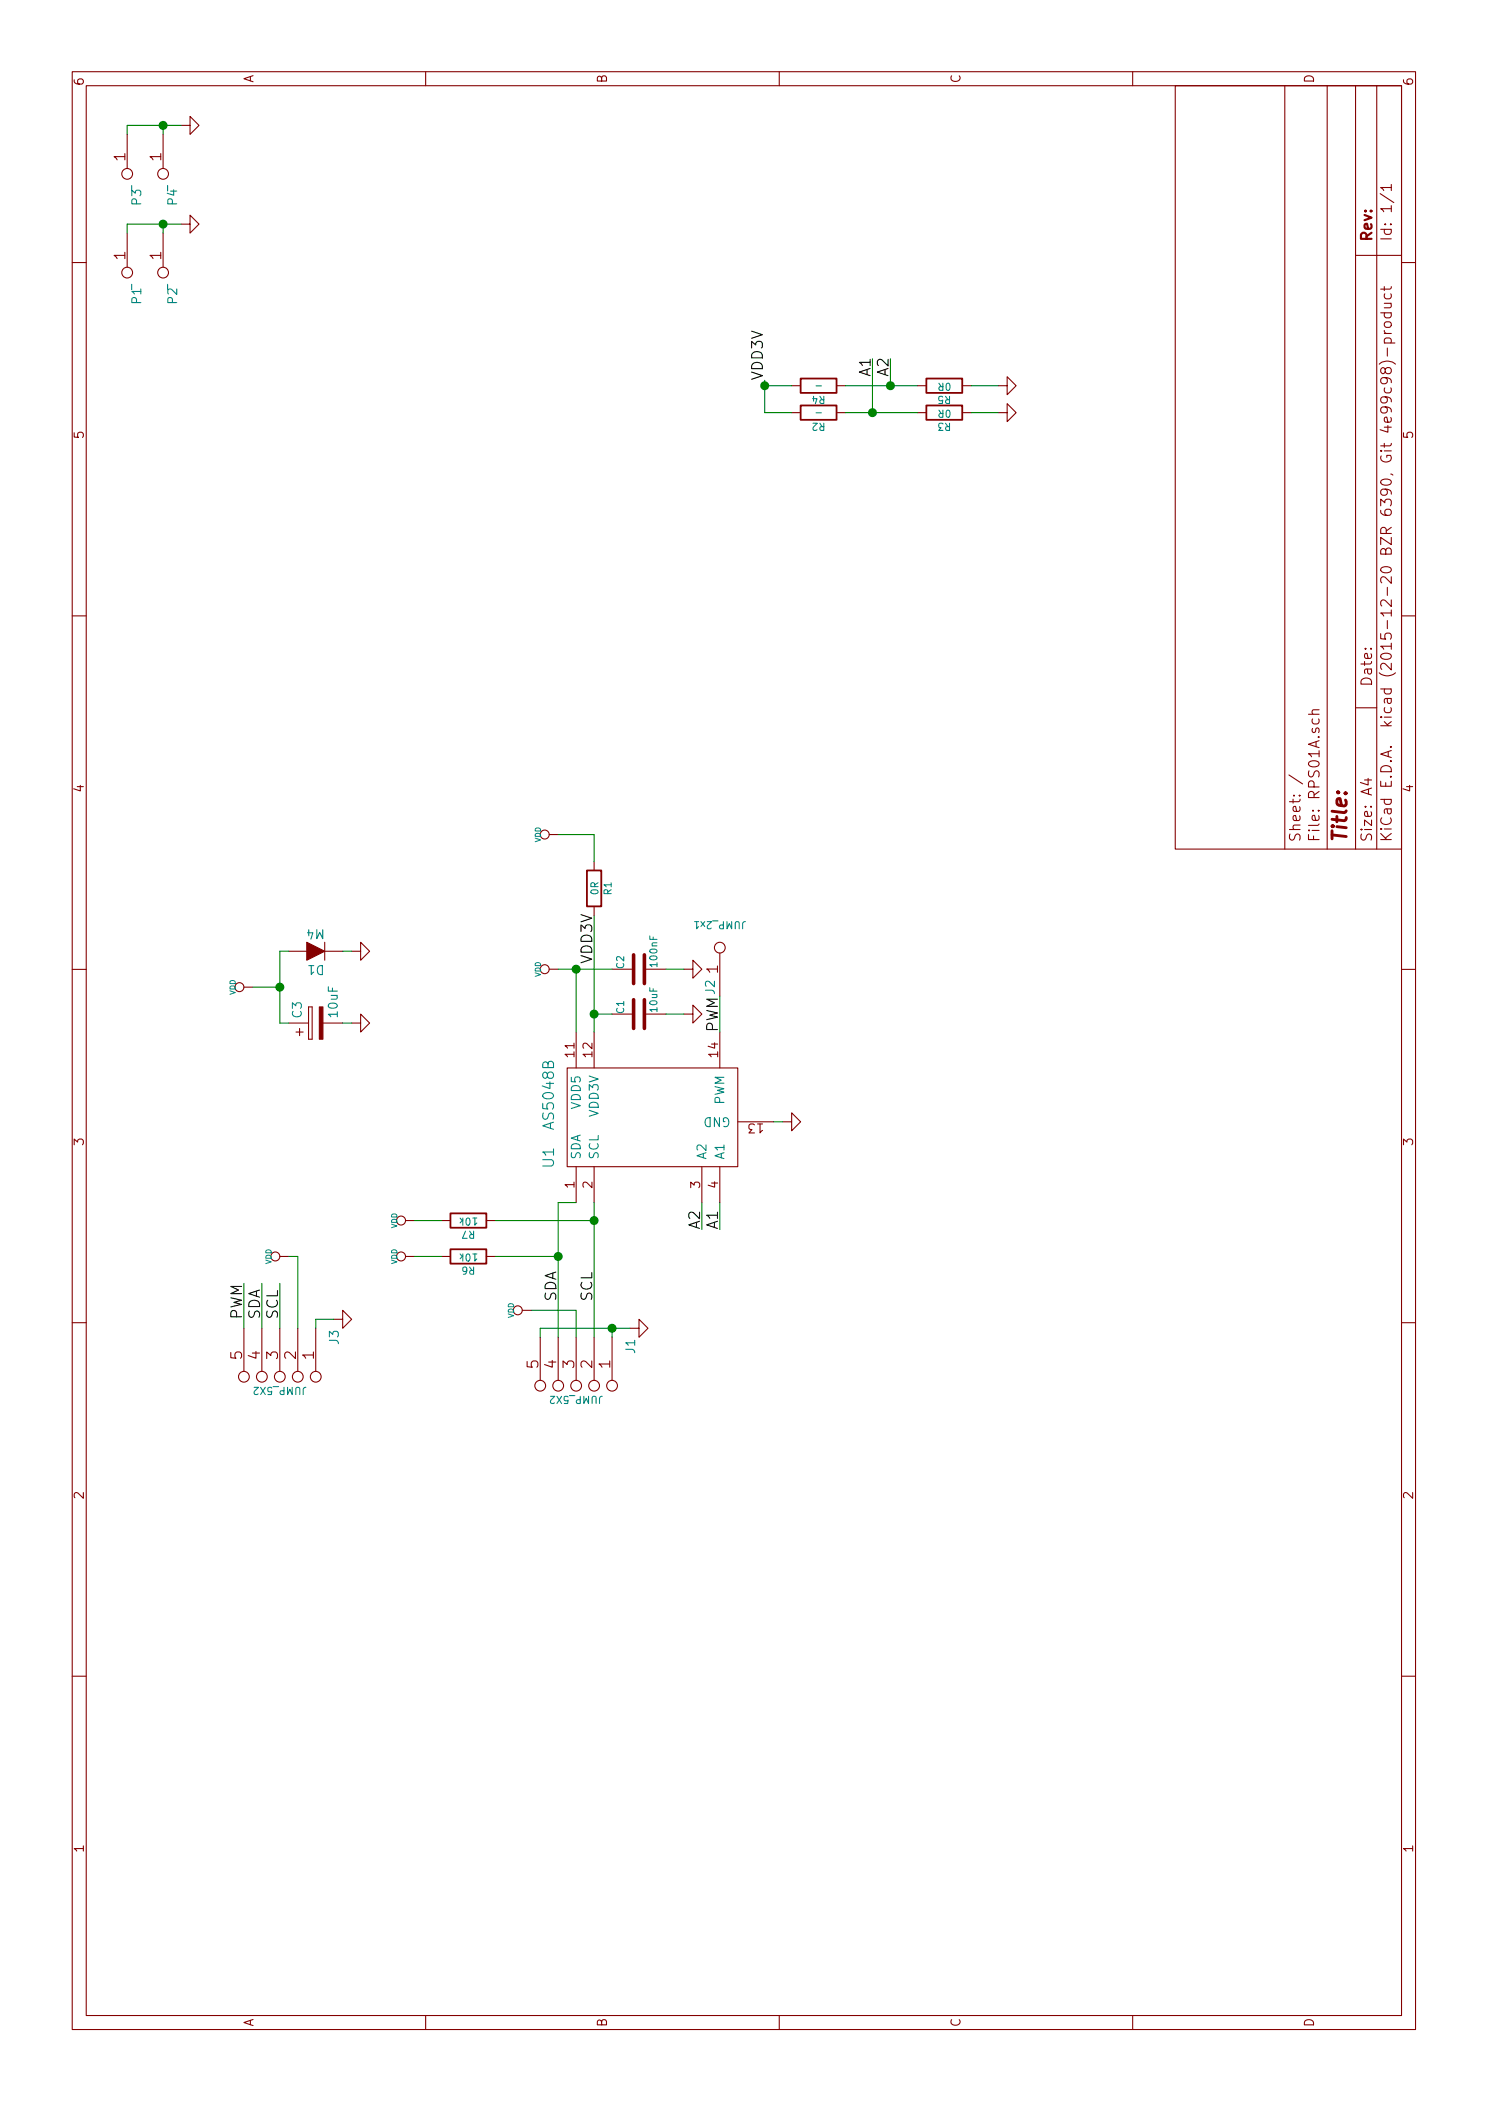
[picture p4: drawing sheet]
<svg xmlns="http://www.w3.org/2000/svg" width="210mm" height="297mm" viewBox="0 0 210 297" stroke-linecap="round" stroke-linejoin="round" font-family="sans-serif">
<g fill="none" stroke="#840000" stroke-width=".15">
<path d="M10.2 10.1h189.8v276.8h-189.8zM12.2 12.1h185.9v272.8h-185.9zM18 19v4.8M23 19v4.8M25.6 17.7h1.3v-1.2l1.2 1.2-1.2 1.3v-1.3M60.2 10.1v2M110.1 10.1v2M160.1 10.1v2M166.1 12.1h32v107.9h-32zM181.6 12.1v107.9M187.6 12.1v107.9M191.6 12.1v107.9"/>
<path d="M194.6 12.1v107.9M10.2 37.1h2M18 33v4.8M23 33v4.8M25.6 31.7h1.3v-1.3l1.2 1.3-1.2 1.3v-1.3M191.6 36.1h6.5M195 27.4l2 1.2M196.6 26.5h-1.5l.5 .4M196.6 26.1v.8M198.1 37.1h1.9M111.9 54.5h1.2M111.9 58.3h1.2"/>
<path d="M118.2 54.5h1.3M118.2 58.3h1.3M129.6 54.5h1.3M129.6 58.3h1.3M136 54.5h1.3M136 58.3h1.3M141.1 58.3h1.2v-1.2l1.3 1.2-1.3 1.3v-1.3M141.1 54.5h1.2v-1.2l1.3 1.2-1.3 1.3v-1.3M194.9 51.5a1.71 1.71 0 0 1 2.3 0M195.1 44.2h1.5M195.6 46.7l.1 .3 .2 .1M195.6 48.5h1.5"/>
<path d="M195.6 47.1h1M195.6 42.9h1M195.6 40.5v.6M195.7 54.8l-.1 .5 .3 .2h.6l.1-.2-.1-.5M195.7 48.5a.48 .48 0 0 1 .1-.6l.1-.1 .6 .1a.48 .48 0 0 1 0 .6M195.7 45.6l.2-.1h.4a.41 .41 0 0 1 .3 .4 .41 .41 0 0 1-.3 .4h-.4a.43 .43 0 0 1-.2-.7zM195.7 44.2l-.1 .5 .3 .2h.6l.1-.2-.1-.5M195.7 41.5l-.1 .5 .3 .2h.6l.1-.2-.1-.5M195.8 56.1l.3 .3v.3l-.3 .3h-.4l-.2-.2-.1-.4 .2-.2a1.19 1.19 0 0 1 1.2 .2l.1 .4M195.8 53.4l.3 .3v.3l-.3 .2h-.4l-.2-.1-.1-.4 .2-.2a1.19 1.19 0 0 1 1.2 .2l.1 .4M195.8 52.2a.48 .48 0 0 1 .7-.2l.1 .2v.3l-.1 .2a.48 .48 0 0 1-.7-.2v-.3l-.2-.2h-.2l-.2 .1-.1 .4 .2 .2 .2 .1 .3-.3M196.1 49.2v1.1"/>
<path d="M196.5 42.9a.38 .38 0 0 1-.1 .6h-.8M196.6 40.5v.2l-.2 .2h-1.3M10.2 87.1h2M198.1 87.1h1.9M77.6 118h1.3M182.2 109.5l1.9 1.3M184.9 101h1.5M185.5 101.6l-.1 .5 .3 .2h.6l.1-.2-.1-.5M186.4 100.3l-.9 .1a.43 .43 0 0 0 .1 .6M191.6 100.1h3M192.8 110.3h1M193.3 110v1l-1-.4"/>
<path d="M10.2 137h2M34.5 139.5h1.2M40.8 134.5h2.6M45.9 133.2v2.5M45.9 134.5h2.5M49.7 134.5h1.3v-1.3l1.2 1.3-1.2 1.2v-1.2M77.6 137h1.3M84 121.8v1.2M84 128.1v1.3M86.5 137h2.8M91.3 137h2.8M96.6 137h1.3v-1.3l1.3 1.3-1.3 1.3v-1.3"/>
<path d="M101.7 134.7v6.1M198.1 137h1.9M40.8 144.6h2.8M41.8 145.9h1M42.3 145.4v1M43.6 146.9h.5zM43.6 142.3v4.6zM43.6 142.3h.5zM44.1 142.3v4.6zM45.6 144.6h2.8M49.7 144.6h1.3v-1.2l1.2 1.2-1.2 1.3v-1.3M80.2 151h24.1v13.9h-24.1z"/>
<path d="M81.4 145.9v5.1M84 145.9v5.1M86.5 143.4h2.8M91.3 143.4h2.8M96.6 143.4h1.3v-1.3l1.3 1.3-1.3 1.2v-1.2M101.7 145.9v5.1M104.3 158.6h5M110.6 158.6h1.3v-1.3l1.2 1.3-1.2 1.2v-1.2M39.5 177.6h1.3M57.3 177.6h1.3M57.3 172.5h1.3M62.4 177.6h1.3"/>
<path d="M62.4 172.5h1.3M68.7 177.6h1.3M68.7 172.5h1.3M81.4 164.9v5.1M84 164.9v5.1M99.2 164.9v5.1M101.7 164.9v5.1M10.2 187h2M34.5 187.8v6.1M37 187.8v6.1M39.5 187.8v6.1M42.1 187.8v6.1"/>
<path d="M44.6 187.8v6.1M47.2 186.5h1.2v-1.3l1.3 1.3-1.3 1.3v-1.3M73.8 185.2h1.3M76.3 189v6.1M78.9 189v6.1M81.4 189v6.1M84 189v6.1M86.5 189v6.1M89 187.8h1.3v-1.3l1.3 1.3-1.3 1.2v-1.2M198.1 187h1.9M10.2 237h2M198.1 237h1.9"/>
<path d="M60.2 284.9v2M110.1 284.9v2M160.1 284.9v2"/>
<circle cx="18" cy="24.6" r=".76"/>
<circle cx="18" cy="38.5" r=".76"/>
<circle cx="23" cy="24.6" r=".76"/>
<circle cx="23" cy="38.5" r=".76"/>
<circle cx="77" cy="118" r=".63"/>
<circle cx="33.8" cy="139.5" r=".63"/>
<circle cx="77" cy="137" r=".63"/>
<circle cx="101.7" cy="134" r=".76"/>
<circle cx="38.9" cy="177.6" r=".63"/>
<circle cx="56.7" cy="172.5" r=".63"/>
<circle cx="56.7" cy="177.6" r=".63"/>
<circle cx="34.5" cy="194.6" r=".76"/>
<circle cx="37" cy="194.6" r=".76"/>
<circle cx="39.5" cy="194.6" r=".76"/>
<circle cx="42.1" cy="194.6" r=".76"/>
<circle cx="44.6" cy="194.6" r=".76"/>
<circle cx="73.2" cy="185.2" r=".63"/>
<circle cx="76.3" cy="195.9" r=".76"/>
<circle cx="78.9" cy="195.9" r=".76"/>
<circle cx="81.4" cy="195.9" r=".76"/>
<circle cx="84" cy="195.9" r=".76"/>
<circle cx="86.5" cy="195.9" r=".76"/>
</g>
<path d="M89.5 135v4M91.1 135v4M89.5 141.3v4.1M91.1 141.3v4.1" fill="none" stroke="#840000" stroke-width=".51"/>
<g fill="none" stroke="#008400" stroke-width=".15">
<path d="M23 17.7v1.3M25.6 17.7h-7.6v1.3M23 31.7v1.3M25.6 31.7h-7.6v1.3M108.1 53.8v4.5h3.8M108.1 54.5h3.8M119.5 58.3h10.1M119.5 54.5h10.1M123.3 50.7v7.6M125.8 50.7v3.8M137.3 58.3h3.8M137.3 54.5h3.8"/>
<path d="M78.9 118h5.1v3.8M35.7 139.5h3.8M40.8 134.5h-1.3v10.1h1.3M48.4 134.5h1.3M78.9 137h7.6M81.4 137v8.9M84 129.4v16.5M94.1 137h2.5M48.4 144.6h1.3M84 143.4h2.5M94.1 143.4h2.5M101.7 140.8v5.1"/>
<path d="M109.3 158.6h1.3M40.8 177.6h1.3v10.2M58.6 177.6h3.8M58.6 172.5h3.8M70 177.6h8.9M70 172.5h14M81.4 170h-2.5v19M84 170v19M99.2 170v3.8M101.7 170v3.8M34.5 181.4v6.4M37 181.4v6.4"/>
<path d="M39.5 181.4v6.4M47.2 186.5h-2.6v1.3M75.1 185.2h6.3v3.8M86.5 187.8v1.2M89 187.8h-12.7v1.2"/>
</g>
<g fill="#008400" stroke="#008400" stroke-width=".25">
<circle cx="84" cy="143.4" r=".51"/>
<circle cx="81.4" cy="137" r=".51"/>
<circle cx="86.5" cy="187.8" r=".51"/>
<circle cx="123.3" cy="58.3" r=".51"/>
<circle cx="125.8" cy="54.5" r=".51"/>
<circle cx="23" cy="31.7" r=".51"/>
<circle cx="23" cy="17.7" r=".51"/>
<circle cx="78.9" cy="177.6" r=".51"/>
<circle cx="84" cy="172.5" r=".51"/>
<circle cx="39.5" cy="139.5" r=".51"/>
<circle cx="108.1" cy="54.5" r=".51"/>
</g>
<path d="M113.1 53.5h5.1v2h-5.1zM113.1 57.3h5.1v2h-5.1zM130.9 57.3h5.1v2h-5.1zM130.9 53.5h5.1v2h-5.1zM82.9 123h2.1v5.1h-2.1zM63.7 176.6h5v2h-5zM63.7 171.5h5v2.1h-5z" fill="none" stroke="#840000" stroke-width=".25"/>
<g fill="#840000" stroke="#840000" stroke-width=".15">
<path d="M45.1 142.3h.5v4.6h-.5z"/>
<path d="M43.4 133.2l2.5 1.3-2.5 1.2z"/>
</g>
<text font-size="2.8" fill="#840000" x="190.3" y="119" transform="rotate(-90 190.3 119)">Title:</text>
<g font-size="2.1" fill="#840000">
<text x="17.7" y="22.8" transform="rotate(-90 17.7 22.8)">1</text>
<text x="22.8" y="22.8" transform="rotate(-90 22.8 22.8)">1</text>
<text x="193.9" y="34.1" transform="rotate(-90 193.9 34.1)">Rev:</text>
<text x="196.7" y="34.1" transform="rotate(-90 196.7 34.1)">Id: 1/1</text>
<text x="17.7" y="36.7" transform="rotate(-90 17.7 36.7)">1</text>
<text x="22.8" y="36.7" transform="rotate(-90 22.8 36.7)">1</text>
<text x="193.9" y="97.1" transform="rotate(-90 193.9 97.1)">Date:</text>
<text x="183.8" y="119" transform="rotate(-90 183.8 119)">Sheet: /</text>
<text x="186.5" y="119" transform="rotate(-90 186.5 119)">File: RPS01A.sch</text>
<text x="193.9" y="119" transform="rotate(-90 193.9 119)">Size: A4</text>
<text x="196.7" y="119" transform="rotate(-90 196.7 119)">KiCad E.D.A. kicad (2015-12-20 BZR 6390, Git 4e99c98)-product</text>
<text x="101.5" y="137.6" transform="rotate(-90 101.5 137.6)">1</text>
<text x="34.2" y="192.2" transform="rotate(-90 34.2 192.2)">5</text>
<text x="36.8" y="192.2" transform="rotate(-90 36.8 192.2)">4</text>
<text x="39.3" y="192.2" transform="rotate(-90 39.3 192.2)">3</text>
<text x="41.8" y="192.2" transform="rotate(-90 41.8 192.2)">2</text>
<text x="44.4" y="192.2" transform="rotate(-90 44.4 192.2)">1</text>
<text x="76.1" y="193.4" transform="rotate(-90 76.1 193.4)">5</text>
<text x="78.6" y="193.4" transform="rotate(-90 78.6 193.4)">4</text>
<text x="81.2" y="193.4" transform="rotate(-90 81.2 193.4)">3</text>
<text x="83.7" y="193.4" transform="rotate(-90 83.7 193.4)">2</text>
<text x="86.2" y="193.4" transform="rotate(-90 86.2 193.4)">1</text>
</g>
<g font-size="2.1">
<text x="107.8" y="53.8" transform="rotate(-90 107.8 53.8)">VDD3V</text>
<text x="123" y="53.3" transform="rotate(-90 123 53.3)">A1</text>
<text x="125.6" y="53.3" transform="rotate(-90 125.6 53.3)">A2</text>
<text x="83.7" y="136.2" transform="rotate(-90 83.7 136.2)">VDD3V</text>
<text x="101.5" y="145.9" transform="rotate(-90 101.5 145.9)">PWM</text>
<text x="98.9" y="173.8" transform="rotate(-90 98.9 173.8)">A2</text>
<text x="101.5" y="173.8" transform="rotate(-90 101.5 173.8)">A1</text>
<text x="78.6" y="184" transform="rotate(-90 78.6 184)">SDA</text>
<text x="83.7" y="184" transform="rotate(-90 83.7 184)">SCL</text>
<text x="34.2" y="186.5" transform="rotate(-90 34.2 186.5)">PWM</text>
<text x="36.8" y="186.5" transform="rotate(-90 36.8 186.5)">SDA</text>
<text x="39.3" y="186.5" transform="rotate(-90 39.3 186.5)">SCL</text>
</g>
<g font-size="2.1" fill="#008484">
<text x="78.3" y="159.4" transform="rotate(-90 78.3 159.4)">AS5048B</text>
<text x="78.3" y="165" transform="rotate(-90 78.3 165)">U1</text>
</g>
<g font-size="1.8" fill="#840000">
<text x="35.8" y="11.8" transform="rotate(-90 35.8 11.8)">A</text>
<text x="85.8" y="11.8" transform="rotate(-90 85.8 11.8)">B</text>
<text x="135.7" y="11.8" transform="rotate(-90 135.7 11.8)">C</text>
<text x="185.7" y="11.8" transform="rotate(-90 185.7 11.8)">D</text>
<text x="11.8" y="12.1" transform="rotate(-90 11.8 12.1)">6</text>
<text x="199.7" y="12.1" transform="rotate(-90 199.7 12.1)">6</text>
<text x="11.8" y="62.1" transform="rotate(-90 11.8 62.1)">5</text>
<text x="199.7" y="62.1" transform="rotate(-90 199.7 62.1)">5</text>
<text x="11.8" y="112.1" transform="rotate(-90 11.8 112.1)">4</text>
<text x="199.7" y="112.1" transform="rotate(-90 199.7 112.1)">4</text>
<text x="81.2" y="149.4" transform="rotate(-90 81.2 149.4)">11</text>
<text x="83.7" y="149.4" transform="rotate(-90 83.7 149.4)">12</text>
<text x="101.5" y="149.4" transform="rotate(-90 101.5 149.4)">14</text>
<text x="107.8" y="158.8" transform="rotate(-180 107.8 158.8)">13</text>
<text x="11.8" y="162" transform="rotate(-90 11.8 162)">3</text>
<text x="81.2" y="167.9" transform="rotate(-90 81.2 167.9)">1</text>
<text x="83.7" y="167.9" transform="rotate(-90 83.7 167.9)">2</text>
<text x="98.9" y="167.9" transform="rotate(-90 98.9 167.9)">3</text>
<text x="101.5" y="167.9" transform="rotate(-90 101.5 167.9)">4</text>
<text x="199.7" y="162" transform="rotate(-90 199.7 162)">3</text>
<text x="11.8" y="212" transform="rotate(-90 11.8 212)">2</text>
<text x="199.7" y="212" transform="rotate(-90 199.7 212)">2</text>
<text x="11.8" y="261.9" transform="rotate(-90 11.8 261.9)">1</text>
<text x="199.7" y="261.9" transform="rotate(-90 199.7 261.9)">1</text>
<text x="35.8" y="286.5" transform="rotate(-90 35.8 286.5)">A</text>
<text x="85.8" y="286.5" transform="rotate(-90 85.8 286.5)">B</text>
<text x="135.7" y="286.5" transform="rotate(-90 135.7 286.5)">C</text>
<text x="185.7" y="286.5" transform="rotate(-90 185.7 286.5)">D</text>
</g>
<g font-size="1.8" fill="#008484">
<text x="20" y="28.9" transform="rotate(-90 20 28.9)">P3</text>
<text x="25" y="28.9" transform="rotate(-90 25 28.9)">P4</text>
<text x="20" y="42.9" transform="rotate(-90 20 42.9)">P1</text>
<text x="25" y="42.9" transform="rotate(-90 25 42.9)">P2</text>
<text x="45.8" y="131.4" transform="rotate(-180 45.8 131.4)">M4</text>
<text x="45.7" y="136.4" transform="rotate(-180 45.7 136.4)">D1</text>
<text x="42.6" y="143.9" transform="rotate(-90 42.6 143.9)">C3</text>
<text x="47.7" y="143.7" transform="rotate(-90 47.7 143.7)">10uF</text>
<text x="101" y="140.5" transform="rotate(-90 101 140.5)">J2</text>
<text x="82.1" y="156.7" transform="rotate(-90 82.1 156.7)">VDD5</text>
<text x="84.6" y="157.9" transform="rotate(-90 84.6 157.9)">VDD3V</text>
<text x="102.4" y="156.3" transform="rotate(-90 102.4 156.3)">PWM</text>
<text x="103.2" y="157.9" transform="rotate(-180 103.2 157.9)">GND</text>
<text x="82.1" y="163.9" transform="rotate(-90 82.1 163.9)">SDA</text>
<text x="84.6" y="163.9" transform="rotate(-90 84.6 163.9)">SCL</text>
<text x="99.8" y="163.9" transform="rotate(-90 99.8 163.9)">A2</text>
<text x="102.4" y="163.9" transform="rotate(-90 102.4 163.9)">A1</text>
<text x="47.9" y="190" transform="rotate(-90 47.9 190)">J3</text>
<text x="89.7" y="191.3" transform="rotate(-90 89.7 191.3)">J1</text>
</g>
<g font-size="1.4" fill="#008484">
<text x="18.6" y="27" transform="rotate(-90 18.6 27)">_</text>
<text x="23.6" y="27" transform="rotate(-90 23.6 27)">_</text>
<text x="18.6" y="40.9" transform="rotate(-90 18.6 40.9)">_</text>
<text x="23.6" y="40.9" transform="rotate(-90 23.6 40.9)">_</text>
<text x="115.9" y="54.1" transform="rotate(-180 115.9 54.1)">-</text>
<text x="115.9" y="57.9" transform="rotate(-180 115.9 57.9)">-</text>
<text x="116.6" y="59.8" transform="rotate(-180 116.6 59.8)">R2</text>
<text x="116.6" y="56" transform="rotate(-180 116.6 56)">R4</text>
<text x="134.3" y="59.8" transform="rotate(-180 134.3 59.8)">R3</text>
<text x="134.3" y="56" transform="rotate(-180 134.3 56)">R5</text>
<text x="134.4" y="57.9" transform="rotate(-180 134.4 57.9)">0R</text>
<text x="134.4" y="54.1" transform="rotate(-180 134.4 54.1)">0R</text>
<text x="84.6" y="126.5" transform="rotate(-90 84.6 126.5)">0R</text>
<text x="86.4" y="126.5" transform="rotate(-90 86.4 126.5)">R1</text>
<text x="105.3" y="130.2" transform="rotate(-180 105.3 130.2)">JUMP_2x1</text>
<text x="88.2" y="136.9" transform="rotate(-90 88.2 136.9)">C2</text>
<text x="92.9" y="136.6" transform="rotate(-90 92.9 136.6)">100nF</text>
<text x="88.2" y="143.3" transform="rotate(-90 88.2 143.3)">C1</text>
<text x="92.9" y="143" transform="rotate(-90 92.9 143)">10uF</text>
<text x="67.1" y="174" transform="rotate(-180 67.1 174)">R7</text>
<text x="67.4" y="172.1" transform="rotate(-180 67.4 172.1)">10k</text>
<text x="67.1" y="179.1" transform="rotate(-180 67.1 179.1)">R6</text>
<text x="67.4" y="177.2" transform="rotate(-180 67.4 177.2)">10k</text>
<text x="43.1" y="196.1" transform="rotate(-180 43.1 196.1)">JUMP_5X2</text>
<text x="85" y="197.3" transform="rotate(-180 85 197.3)">JUMP_5X2</text>
</g>
<g font-size="1.1" fill="#008484">
<text x="76.4" y="119.1" transform="rotate(-90 76.4 119.1)">VDD</text>
<text x="33.3" y="140.7" transform="rotate(-90 33.3 140.7)">VDD</text>
<text x="76.4" y="138.1" transform="rotate(-90 76.4 138.1)">VDD</text>
<text x="56.1" y="173.7" transform="rotate(-90 56.1 173.7)">VDD</text>
<text x="38.4" y="178.7" transform="rotate(-90 38.4 178.7)">VDD</text>
<text x="56.1" y="178.7" transform="rotate(-90 56.1 178.7)">VDD</text>
<text x="72.6" y="186.3" transform="rotate(-90 72.6 186.3)">VDD</text>
</g>
</svg>
